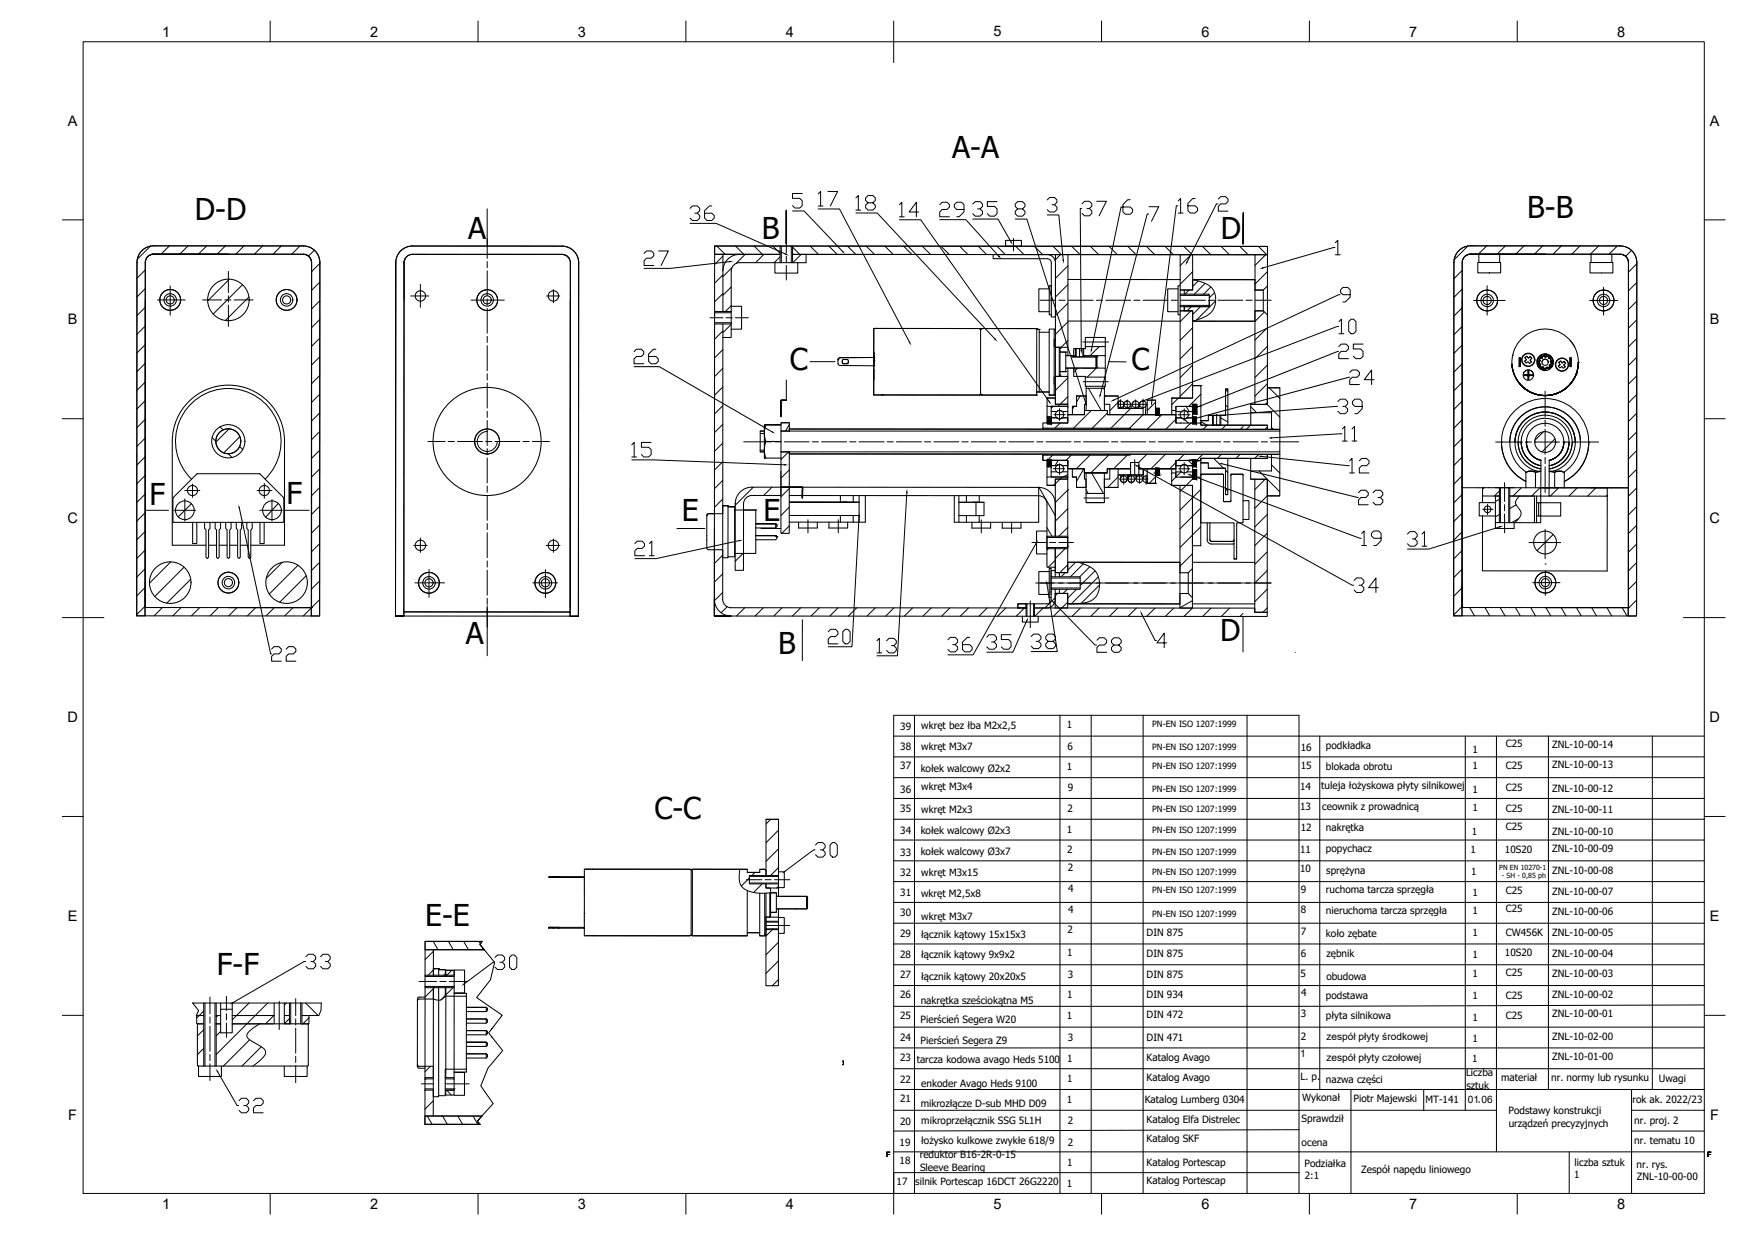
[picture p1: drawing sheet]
<svg xmlns="http://www.w3.org/2000/svg" width="841mm" height="594mm" viewBox="0 0 841 594" stroke-linecap="round" stroke-linejoin="round" font-family="sans-serif">
<!-- layer: Widoczne (ISO) -->
<g fill="none" stroke="#000" stroke-width=".5">
<path d="M344 118l266 1v4M66 126v170h4v-170M66 126v170h4M66 126a8 8 0 0 1 8-8h72a8 8 0 0 1 8 8v170h-4v-170M70 126v170h80v-4h-80v-4M70 124l2-1 2-1a4 4 0 0 0-4 4M74 122h72a4 4 0 0 1 4 4v-1M74 122h-1M74 122a4 4 0 0 0-4 4M146 122a4 4 0 0 1 4 4M147 122a4 4 0 0 1 3 4M150 126v166h-40"/>
<path d="M190 126a8 8 0 0 1 8-8h72a8 8 0 0 1 8 8M194 126v168h80v-168M194 126v170M195 125l-1 1M270 122l2 1 2 2M270 122h-72a4 4 0 0 0-4 4M270 122a4 4 0 0 1 4 4M274 126v170M278 126v170h-4h4zM352 130v32h-4M375 122h-31v-4l266 1v4l-229-1M388 122h120"/>
<path d="M514 134h54M514 122l54 1M700 126l-1 170h4l1-170M700 126l-1 170h4M700 126a8 8 0 0 1 8-8h72a8 8 0 0 1 8 8l-1 170h-4l1-170M704 126v166M708 122h72a4 4 0 0 1 4 4M708 122h-1M708 122a4 4 0 0 0-4 4M708 122l-3 1-1 1M711 126h11v5h-11zM712 122v4h10v-4"/>
<path d="M765 126h11v5h-11zM766 122v4M776 122v4M780 122a4 4 0 0 1 4 4M783 125l1 1M784 126v166h-41M784 126v154M274 144v148M348 156v132a4 4 0 0 0 4 4h142M348 150v-28h-4v166M352 147h5v11h-5M352 150h-8v3"/>
<path d="M514 154h54M704 144l-1 148h80v4h-80v-4M731 172h1l-1 4zM731 172h1l-1 4M731 172v4zM733 180a2.5 2.5 0 0 1 3-2 2.5 2.5 0 0 1 2 3M734 172l1-1v1h1h1l-1 1 1 1-1 1-1-1-1 1v-1v-1zM734 172l1-1v1h1h1M734 173v1M735 178v2h-2v1M736 173l1 1M740 173a4 4 0 0 1 4-3 4 4 0 0 1 3 5"/>
<path d="M740 174v2M740 174h-1M740 173h.1M740 176h.1M740 176l2 2M740 174v1M740 174h.1M740 174l1 1M740 175h1M741 173h.1M741 175h.1M741 171h.1"/>
<path d="M741 176h.1M741 176l1 1M741 173l-1 1M741 175v1M741 171l1 1M741 171a4 4 0 0 0-1 4 4 4 0 0 0 3 3h-1M741 172v1M741 172h.1M741 172h1M742 178h.1M742 172h.1M742 174v-1h1h1l1 1"/>
<path d="M742 177h.1M742 176v1M742 177h1M742 177h2M743 177h.1M743 170v1h-1M743 171l-1 1M743 171h.1M743 170v1M743 172h1M743 172h.1M743 178h.1"/>
<path d="M743 178h1M743 171v1M743 171a4 4 0 0 1 4 2 4 4 0 0 1-2 4h1M744 172h.1M744 171v1M744 171l1 1M744 177h.1M744 170v1M745 172v1M745 177v1M745 172h.1M745 178v-1l-1 1"/>
<path d="M745 173h.1M745 176h.1M745 176h1M746 172v2M746 172l-1 1M746 175l-1 1M746 175h.1M746 176h.1M746 176l-2 1M746 176l-3 2M746 171h.1M746 174h.1"/>
<path d="M746 177h1M746 174v2M746 172h.1M747 176h.1M747 176l-1 1M747 174h.1M747 174v2M747 173v1M750 174h1l1 1 1-1v1l-1 1h1l-1 1-1-1-1 1v-1l1-1zM750 174h1l1 1 1-1v1M751 175l-1 1M752 176h1"/>
<path d="M755 172h1v4h-1zM755 172h1v4M755 172l1 4zM755 164l3 3M759 174a16 16 0 0 1-15 16 16 16 0 0 1-17-15l1 5-1-5M759 174l-1 6M759 174a16 16 0 0 1-15 16 16 16 0 0 1-17-14 16 16 0 0 0 20 14M759 174a16 16 0 0 1-12 16M759 174h.1M556 199h-23v-2h-11v2h-8v4h-8M729 182l4 5M729 182a16 16 0 0 0 18 8"/>
<path d="M731 185a16 16 0 0 0 25 0M733 186l3 3zM733 187h.1M733 187l4 2M733 180v1h2v1h1v-1h1l-2-1M733 180l2 1M735 180l1 1M735 180v-2l1 2h1M735 180v2M735 182h1M736 180h-1M737 189h.1"/>
<path d="M744 190h1zM746 190h-1M747 190h-1M747 190h-1h1M747 190h.1M748 190l1-1zM748 190h-1M756 184v1M756 184a16 16 0 0 1-19 5M758 181l-2 4zM758 180l-2 4M758 180h.1"/>
<path d="M380 207v-1l236 1v12l-236-1v-1h-4M380 217v40h-4v-37M380 206h164M380 218h164M502 218v3h2M504 206l64 1M568 219h-66v2h2M722 213a21 21 0 0 0 12 19 21 21 0 0 1-7-32 21 21 0 0 1 33 0 21 21 0 0 1-7 32 21 21 0 0 0 11-19M726 213a17 17 0 0 1 17-17 17 17 0 0 1 17 17M729 213a15 15 0 0 1 14-15 15 15 0 0 1 15 15 15 15 0 0 0-15-15 15 15 0 0 0-14 15M730 213a13 13 0 0 0 11 13 13 13 0 0 1-8-20 13 13 0 0 1 21 0 13 13 0 0 1-9 20 13 13 0 0 0 11-13M732 213a12 12 0 0 1 11-12 12 12 0 0 1 12 10 12 12 0 0 1-10 13 11 11 0 0 0 10-11"/>
<path d="M732 213a11 11 0 0 0 9 11 11 11 0 0 1-9-11zM734 213l1 3 1 2 3 2 2 1M734 213a9 9 0 0 0 7 8M752 213v3l-2 2-2 2-3 1M752 213a9 9 0 0 1-7 8M95 228l-12 11v12h53M95 228h30l11 11M128 230a25 25 0 0 0 0-36 25 25 0 0 0-36 0 25 25 0 0 0 0 37M356 237l3-2 2-1h15v4h-14a4 4 0 0 0-4 4v32h-4v-32v-3zM380 234h120M380 238h120M404 238v4"/>
<path d="M411 238v4M459 238v13M461 238v13M465 238v4M471 238v4M500 238a4 4 0 0 1 4 4M500 238v13h-29v-3M500 234v4M500 234a8 8 0 0 1 8 8M504 229h10v1h-6v3h-4zM504 233h4M504 221v8"/>
<path d="M504 221h2v4h-2zM506 222v2h3M506 222h8v2h-3M506 221h8v4h8v2h11v-2h11M506 229h.1M506 221h8v4h8v2h11v-2h11v-3h4v3h8M506 221v1M506 221h.1M508 227h-2v2M511 227h3v2h-8M511 224l-1-1-4 1v3M513 229h1"/>
<path d="M513 221h1M514 224h-3M516 225h6v5h1v4h-5v-5h-2zM516 225h-2v2M516 229h2M518 234h5M522 227h1M523 237h8M523 227h8v15h-8zM703 235h10M713 239v3M713 235h28"/>
<path d="M719 235h9M721 235v16h-2l1-12h1h-8v-4M726 239h19M726 235v16h12v-12M734 227h2zM734 227v8M734 227a17 17 0 0 1-3-25 17 17 0 0 1 25 0 17 17 0 0 1-4 25M739 227v8M739 239v12h-1M739 227a14 14 0 0 1-7-23 14 14 0 0 1 23 0 14 14 0 0 1-8 23M741 235h8M741 235h7"/>
<path d="M741 227h-5h3h2M741 221v21M741 221a9 9 0 0 1-5-13 9 9 0 0 1 15 0 9 9 0 0 1-6 13M745 235h28v4h-28zM745 227h5h-2h-3M745 221v14M748 227v8M748 235h35M750 227h3zM753 227h.1M753 227v8M773 239v36h-60v-27"/>
<path d="M92 242l-6 7M93 251v10h2v-10M98 251v3l1 1v13l1 1v-1v-13l1-1v-3M340 248h.1M340 248v10M341 247h7v-4l5 1v1h11v15M341 247h3M341 247l-1 1M348 243h2M350 243h.1M353 244h.1M353 244h-3v24"/>
<path d="M354 242h.1M354 245l-1 21M358 245h6M364 258h9l1 1-1 1h-9v6h-11v2h-5v-4h-7M364 258h9h1M364 258h9h1h-1M364 252h9l1 1-1-1zM364 258h9M373 252l1 1zM373 258h1M373 252h-9h9v2h-9M374 253l-1 1"/>
<path d="M380 251h31M380 248h33M384 251v3h9M411 242h-31h33M508 258v-28h6v45h-6v-11M523 242h8M720 242h-8v6h7M728 251v3h-9M739 248h1M739 242h1M740 242h1v6h-1zM741 242h10v6h-10v3h-2"/>
<path d="M747 257l-7 8M100 262h4M137 262v-50a27 27 0 0 0-27-27 27 27 0 0 0-27 27v50h16M508 275h6v-5l54 1v5M514 270l54 1M190 296h4h-4M190 296v-170v170M194 294h80v2h-80zM344 296h8h-8M344 288v8M344 288a8 8 0 0 0 8 8M498 292l106 1"/>
<path d="M514 285v5l54 1v-6M514 290l54 1M610 295v2l-258-1M744 292h40M369 394h6v28M369 394h6M369 394v27v-2l-1-1h-2v2h-6M281 418h51M360 420v-2h-27v1v31h27v-1h6v1h2h1v-3M360 420h6M360 418h-28M366 418h2l1 1"/>
<path d="M264 422h2M266 422h15M266 422h3h-1M281 438v3M281 422v-4h51l1 1v30v1h-52v-3M281 422h-17h2M281 422v16M281 422h.1M360 428v21h6v-19M368 430v20M369 430v17M370 430v11h1"/>
<path d="M370 427l1 1M374 429h-3v10h3M375 425v2h-6v-2v2h1l1 2h3v2h14v6h-14v2h-3l-1 2h-1v3M375 427v4M375 437v4M375 421h-14v4h14M388 431l1 1-1 5zM388 431h-14v6h15M388 431l1 1M205 457v-4h27h-27v4h28h-24M264 446h.1M264 446h17"/>
<path d="M265 446h-1M266 446l15 1M267 446h-3M268 446h1M269 446h-1M281 441v6M281 447h.1M281 450h4M285 450h.1M285 450h47M332 450h28M369 441h6v33h-6v-27"/>
<path d="M369 450h-1h-2M369 443h6M369 447h6M375 441h2v8h-2M205 469h14v-2h-4v2M205 480h-4M205 469l-1 55M205 475h14M209 466v3v-12h-4v12M209 466h5v3M209 466h2M211 475v52"/>
<path d="M214 475v4h10v35h-10v4M214 478h1M214 466h.1M214 466h-3v3M215 467h4M215 475l-1 43M219 474l-1 50M93 482h62M94 488h4h-3v4h3M95 493v19M98 492l-3 1M98 482v31"/>
<path d="M104 482v31M106 482v15h6v-15M148 493v20h-44M201 480v1M201 480h.1M201 481v31M201 481h1h7v-6l-1 43M224 490h10zM224 496h10zM224 498h10M234 496h1l-1 2zM234 496h1"/>
<path d="M234 485h1l-1 2M234 490l1 1M234 490v2M235 491l-1 1h-10M235 485h-1h-10h10v2h-10M236 499h1M236 495h.1M137 513v5h11v-5M201 512v1M201 513h.1M201 512l1 1h6v5M201 513v1h3"/>
<path d="M204 518h4M214 518v9h-3v1h-3v-10M214 516h.1M214 518h4M218 516h5v11h-5M224 514v2h-6M224 507h10zM224 509h10M224 503h10M234 507l1 1-1 1zM234 507l1 1M234 501h-10h10v2"/>
<path d="M234 501l1 1zM235 502l-1 1M204 537v4h27h-27v-4h28h-24M204 524h4v13h-4zM214 524h4M214 524h4v3h-4z"/>
<circle cx="82" cy="144" r="5"/>
<circle cx="82" cy="144" r="3"/>
<circle cx="82" cy="144" r="2"/>
<circle cx="110" cy="144" r="10"/>
<circle cx="138" cy="144" r="5"/>
<circle cx="138" cy="144" r="3"/>
<circle cx="138" cy="144" r="2"/>
<circle cx="234" cy="144" r="3"/>
<circle cx="234" cy="144" r="2"/>
<circle cx="234" cy="144" r="5"/>
<circle cx="716" cy="145" r="5"/>
<circle cx="716" cy="145" r="3"/>
<circle cx="716" cy="145" r="2"/>
<circle cx="772" cy="145" r="5"/>
<circle cx="772" cy="145" r="3"/>
<circle cx="772" cy="145" r="2"/>
<circle cx="735" cy="173" r="3"/>
<circle cx="743" cy="174" r="4"/>
<circle cx="743" cy="174" r="1.5"/>
<circle cx="743" cy="174" r="16"/>
<circle cx="752" cy="175" r="3"/>
<circle cx="735" cy="180" r="2.5"/>
<circle cx="110" cy="212" r="8"/>
<circle cx="110" cy="212" r="6"/>
<circle cx="234" cy="212" r="26"/>
<circle cx="234" cy="212" r="6"/>
<circle cx="743" cy="213" r="5"/>
<circle cx="93" cy="236" r="2.4"/>
<circle cx="510" cy="225" r="2"/>
<circle cx="89" cy="245" r="5"/>
<circle cx="716" cy="245" r="1.6"/>
<circle cx="743" cy="261" r="5"/>
<circle cx="82" cy="280" r="10"/>
<circle cx="206" cy="280" r="5"/>
<circle cx="206" cy="280" r="3"/>
<circle cx="206" cy="280" r="2"/>
<circle cx="262" cy="280" r="5"/>
<circle cx="262" cy="280" r="3"/>
<circle cx="262" cy="280" r="2"/>
<circle cx="744" cy="280" r="5"/>
<circle cx="744" cy="280" r="3"/>
<circle cx="744" cy="280" r="2"/>
</g>
<!-- layer: Kreskowanie (ISO) -->
<g fill="none" stroke="#000" stroke-width=".48">
<path d="M72 118l-6 7M82 118l-4 4M90 118l-4 4M99 118l-4 4M108 118l-4 4M117 118l-4 4M126 118l-4 4M135 118l-4 4M144 118l-4 4M588 119l4 4M597 119l4 4M706 118l-6 7"/>
<path d="M715 118l-4 4M724 118l-4 4M733 118l-4 4M742 118l-4 4M751 118l-4 4M760 118l-4 4M769 118l-4 4M778 118l-4 4M70 139l-4 4M70 130l-4 4M110 134l-10 11M117 137l-14 14"/>
<path d="M151 120l-3 3M154 136l-4 4M154 127l-4 4M348 132l-4 4M352 138l-4 4M704 139l-4 4M704 130l-4 4M785 120l-3 3M788 127l-4 4M788 136l-4 4M70 148l-4 4M70 157l-4 4"/>
<path d="M120 143l-12 11M154 154l-4 4M154 145l-4 4M348 141l-4 4M352 147l-3 3M704 157l-4 4M704 148l-4 4M788 154l-4 4M788 145l-4 4M70 175l-4 4M70 166l-4 4M154 163l-4 4"/>
<path d="M154 172l-4 4M703 166l-4 4M703 175l-4 4M787 172l-4 4M788 163l-5 4M70 193l-4 4M70 184l-4 4M154 199l-4 4M154 190l-4 4M154 181l-4 4M703 184l-4 4M703 193l-4 4"/>
<path d="M787 199l-4 4M787 181l-4 4M787 190l-4 4M70 220l-4 4M70 211l-4 4M70 202l-4 4M102 210l2 2M106 205l1 2M110 218l2 2M110 206l-6 7M115 215l2 1M115 210l-7 8"/>
<path d="M154 217l-4 4M154 208l-4 4M506 219l-2 2M515 219l-2 2M524 219l-6 6M533 219l-8 8M703 211l-4 4M703 220l-4 4M703 202l-4 4M743 208l-5 4M748 211l-6 6M787 217l-4 4"/>
<path d="M787 208l-4 4M70 238l-4 4M70 229l-4 4M154 226l-4 4M348 231l-4 4M362 234l-8 9M371 234l-4 4M380 235l-4 4M500 234l8 14M504 221h.1M509 221l-1 3M511 229l-4 4"/>
<path d="M514 236h.1M514 236l-6 6M514 228l-2 1M521 225l-3 7M523 236l1 1M525 227l6 10M703 238l-4 4M703 229l-4 4M714 235h-1M716 235h.1M721 236l-2 3M729 235h.1"/>
<path d="M731 239a4 4 0 0 0 0 6l1 1a4 4 0 0 1-2 5h-1M732 235l-4 4M741 235l-4 4M750 235l-4 4M759 235l-4 4M768 235l-4 4M773 238v1M787 226l-4 4M787 235l-4 4M70 247l-4 4M70 256l-4 4M348 240l-4 4"/>
<path d="M380 253l-4 4M380 244l-4 4M514 254h.1M514 245h.1M703 247l-4 4M721 240l-1 1M729 243l-3 2M731 250l-4 1M787 253l-4 4M787 244l-4 4M70 274l-4 4M70 265l-4 4"/>
<path d="M82 270l-10 11M89 273l-15 14M92 279l-12 11M348 276l-4 4M514 263h.1M518 270l-4 4M519 270a11 11 0 0 1 10 10 9 9 0 0 1-10 10h-5M521 271l-6 6M524 273l-5 4M527 275l-7 7M703 274l-4 4M787 280l-4 4"/>
<path d="M787 271l-4 4M787 262l-4 4M70 292l-4 4M70 283l-4 4M78 292l-4 4M87 292l-4 4M96 292l-4 4M105 292l-4 4M348 285l-4 4M350 292l-3 3M358 292l-4 4M367 292l-4 4"/>
<path d="M376 292l-4 4M385 292l-4 4M703 283l-4 4M703 292l-4 4M707 292l2 4M714 292l3 4M722 292l2 4M729 292l2 4M736 292l3 4M744 292l2 4M751 292l2 4M758 292l3 4"/>
<path d="M766 292l2 4M773 292l2 4M780 292l3 4M787 289l-4 4M371 394l-2 2M375 399l-6 6M356 418v2a8 8 0 0 0 8 9h7M363 420l-1 1M375 408l-6 6M281 439h.1M361 422l-4 4M367 425l-4 4"/>
<path d="M208 453l3 4M209 458l-4 4M369 441h.1M372 447l-3 3M375 453l-6 6M209 475l-4 5M209 466l-3 3M214 479v1a3 3 0 0 1-5 1M214 479l-2 2M214 469h-1M215 479h.1M218 475l-3 4"/>
<path d="M375 471l-3 3M375 462l-6 6M93 482v1M98 486l-3 4M98 495l-3 3M106 496l-2 2M125 492l-5 4-1 2 1 2 6 4 2 2-1 2-5 5M129 482l-25 25M98 504l-3 3M120 500l-13 13M126 504l-10 9M207 513l-3 3"/>
<path d="M215 514l-1 1M205 524l-1 1M206 537l2 4M208 530l-4 4M213 537l2 4M215 524l2 3M220 537l3 4M228 537l2 4"/>
</g>
<!-- layer: Widoczne (ISO) -->
<g fill="#000">
<circle cx="728" cy="171" r=".2"/>
<circle cx="728" cy="180" r=".2"/>
<circle cx="740" cy="174" r=".2"/>
<circle cx="741" cy="173" r=".2"/>
<circle cx="741" cy="176" r=".2"/>
<circle cx="741" cy="175" r=".2"/>
<circle cx="742" cy="178" r=".2"/>
<circle cx="742" cy="172" r=".2"/>
<circle cx="742" cy="177" r=".2"/>
<circle cx="743" cy="171" r=".2"/>
<circle cx="744" cy="177" r=".2"/>
<circle cx="745" cy="172" r=".2"/>
<circle cx="746" cy="175" r=".2"/>
<circle cx="746" cy="176" r=".2"/>
<circle cx="746" cy="174" r=".2"/>
<circle cx="747" cy="174" r=".2"/>
<circle cx="747" cy="176" r=".2"/>
<circle cx="758" cy="180" r=".2"/>
<circle cx="759" cy="174" r=".2"/>
<circle cx="731" cy="185" r=".2"/>
<circle cx="733" cy="187" r=".2"/>
<circle cx="737" cy="189" r=".2"/>
<circle cx="744" cy="190" r=".2"/>
<circle cx="746" cy="190" r=".2"/>
<circle cx="747" cy="190" r=".2"/>
<circle cx="749" cy="189" r=".2"/>
<circle cx="756" cy="185" r=".2"/>
<circle cx="722" cy="213" r=".2"/>
<circle cx="730" cy="213" r=".2"/>
<circle cx="732" cy="213" r=".2"/>
<circle cx="734" cy="213" r=".2"/>
<circle cx="738" cy="213" r=".2"/>
<circle cx="748" cy="213" r=".2"/>
<circle cx="752" cy="213" r=".2"/>
<circle cx="755" cy="213" r=".2"/>
<circle cx="756" cy="213" r=".2"/>
<circle cx="764" cy="213" r=".2"/>
<circle cx="500" cy="234" r=".2"/>
<circle cx="364" cy="245" r=".2"/>
<circle cx="374" cy="258" r=".2"/>
<circle cx="374" cy="253" r=".2"/>
<circle cx="743" cy="271" r=".2"/>
<circle cx="743" cy="261" r=".2"/>
<circle cx="784" cy="292" r=".2"/>
<circle cx="281" cy="445" r=".2"/>
<circle cx="211" cy="466" r=".2"/>
<circle cx="215" cy="469" r=".2"/>
</g>
<path d="M504 221l2 4v-4zM504 221l2 4h-2z" fill="#000" stroke="#000" stroke-width=".48"/>
<!-- layer: Linia przerwania (ISO) -->
<g fill="#000">
<circle cx="264" cy="422" r=".2"/>
<circle cx="264" cy="446" r=".2"/>
</g>
<path d="M238 463l-2 8-7 9 13 8-7 9 7 8-7 9-4 8 6 9-5 6M93 482l3 4-2 2M406 510v2zM232 537l-2 2 1 2-1-2z" fill="none" stroke="#000" stroke-width=".5"/>
<!-- layer: Geometria szkicu (ISO) -->
<path d="M344 254v42" fill="none" stroke="#000" stroke-width=".48"/>
<!-- layer: Visible -->
<g fill="none" stroke="#000" stroke-width=".5">
<path d="M623 314h.1"/>
<circle cx="202" cy="142" r="2.5"/>
<circle cx="266" cy="142" r="2.5"/>
<circle cx="202" cy="262" r="2.5"/>
<circle cx="266" cy="262" r="2.5"/>
</g>
<!-- layer: TITLEBLOCK -->
<g fill="none" stroke="#000" stroke-width=".48">
<path d="M540 100h-1l-14 68M544 96h-1l-3 2v4l1 1h3l1-1v-1l-1-1h-4M567 99h-1l-12 95M586 96l1-1h3l1 1v1l-1 1h-3l-1 1v3h5M553 103h-1l-23 87M642 119l-34 10M351 126l-29 3h-12M304 221l74 3M436 237l-4 78h-10M413 248l-3 63h-11M722 253l-35 11h-10M356 260l-40 9h-11"/>
<path d="M561 309h-4l3-4v7M430 354h390M440 344v230M510 344v230M525 344v230M550 344v230M600 344v230M635 354v170M705 354v180M720 354v200M745 354v170M795 354v170"/>
<path d="M430 364h390M430 374h390M430 384h390M430 394h390M430 404h390M430 414h390M430 424h390M430 434h390M430 444h390M430 454h390M430 464h390M430 474h390"/>
<path d="M430 494h390M820 483l-390 1M430 504h390M430 514h390M430 534h290M430 524h390M650 524v50M685 524v10M712 530h.1M785 534h35M785 524v50M430 554h390"/>
<path d="M625 543l-195 1M755 554v20M785 544h35M430 574v-230h195v230M430 564h195"/>
</g>
<circle cx="625" cy="484" r=".2" fill="#000"/>
<!-- layer: osie -->
<g fill="none" stroke="#000" stroke-width=".48">
<path d="M234 115v9M82 138v14M110 131v10M202 137v11M234 126v3M234 130v12M266 139v7M378 128v7M716 137v15M772 138v14M76 144h13M97 144h10"/>
<path d="M108 144h3M110 142v3M110 147v10M113 144h9M198 142h8M227 144h16M234 144v3M234 148v12M263 142h6M709 145h15M765 145h13M234 162v3"/>
<path d="M234 166v12M234 180v3M234 184v12M234 198v3M743 188v13M206 212h8M216 212h3M220 212h12M234 212h3M234 202v12M234 216v3M238 212h12"/>
<path d="M252 212h3M256 212h8M391 213h3M395 213h12M409 213h3M413 213h12M427 213h3M431 213h12M445 213h3M449 213h12M463 213h3M467 213h12"/>
<path d="M481 213h3M485 213h12M499 213h3M503 213h12M517 213h3M521 213h12M720 213h12M734 213h3M738 213h12M743 202v3M743 207v12M752 213h3"/>
<path d="M756 213h13M89 236h7M89 240v11M93 233v6M234 220v12M234 234v3M234 238v12M507 225h5M510 223v5M522 240h12M724 232v9M743 220v3"/>
<path d="M743 225v12M84 245h10M202 259v7M234 252v3M234 256v12M266 259v7M389 250v6M713 245h5M716 243v5M724 243v3M743 255v14M199 262h7"/>
<path d="M206 274v13M234 270v3M234 274v12M262 274v14M263 262h6M736 261h15M744 275v11M200 280h14M234 288v3M234 292v10M256 280h12M737 280h14"/>
<path d="M359 423h8M368 423h3M369 445h11M202 472h8M212 472h3M101 494v12M109 492v7M134 482v13M142 495v12M142 508v3M142 513v8M203 521h5"/>
<path d="M214 521h12"/>
</g>
<!-- layer: Warstwa1 -->
<g fill="none" stroke="#000" stroke-width=".48">
<path d="M234 208a5 5 0 0 0-4 4 5 5 0 0 0 4 5 5 5 0 0 0 5-5M380 207h236M616 217h-236M722 235v16M726 235v16M361 422h14M361 425h14M369 447h6M369 444h6M205 470h14M205 475h14M99 482v31"/>
<path d="M103 482v31M204 519h.1M204 519h4M214 519h4M204 524h4M214 524h4M218 524h.1"/>
</g>
<!-- layer: Linia przekroju (ISO) -->
<path d="M598 115v2M598 112h.1M598 109v6M598 108v1M598 106h.1M598 102v6M376 234h5M381 234h5v2M386 238h.1M386 237h.1M386 236v4" fill="none" stroke="#000" stroke-width=".7"/>
<!-- layer: BORDER -->
<g fill="none" stroke="#000" stroke-width=".48">
<path d="M130 10v10M230 10v10M330 10v10M430 10v20M530 10v10M630 10v10M730 10v10M40 20h780v554h-780zM30 106h10M820 106h10M30 201h10M820 201h10"/>
<path d="M30 297h20M810 297h20M30 393h10M820 393h10M30 488h10M820 488h10M130 574v10M230 574v10M330 574v10M430 564v20M530 574v10M630 574v10"/>
<path d="M730 574v10"/>
</g>
<!-- layer: Section Lines -->
<path d="M234 100v18M376 227v7M70 245h11M366 254h10M234 291v24M386 298v20" fill="none" stroke="#000" stroke-width=".48"/>
<path d="M115 244l16 71" fill="none" stroke="#000" stroke-width=".5"/>
<text font-size="93" x="506" y="195" transform="rotate(-90 506 195)">14</text>
<text font-size="86.4" x="480" y="165" transform="rotate(-90 480 165)">18</text>
<text font-size="78.9" x="545" y="286">34</text>
<text font-size="71" x="534" y="194">9</text>
<text font-size="58.2" x="439" y="166" transform="rotate(-90 439 166)">17</text>
<text font-size="56" x="500" y="316" transform="rotate(-90 500 316)">36</text>
<text font-size="52.5" x="304" y="209">26</text>
<text font-size="51.6" x="549" y="194">10</text>
<text font-size="45" x="571" y="264">19</text>
<text font-size="41" x="574" y="198">25</text>
<text font-size="36.6" x="143" y="319" transform="rotate(-90 143 319)">22</text>
<text font-size="35.7" x="451" y="125">29</text>
<text font-size="33.1" x="506" y="315">28</text>
<g font-size="31.8">
<text x="331" y="123">36</text>
<text x="110" y="484">33</text>
</g>
<text font-size="31.7" x="574" y="202">24</text>
<text font-size="30.4" x="577" y="195" transform="rotate(-90 577 195)">16</text>
<text font-size="27.8" x="103" y="537">32</text>
<text font-size="27.3" x="586" y="244">23</text>
<text font-size="26" x="488" y="118" transform="rotate(-90 488 118)">35</text>
<text font-size="22" x="473" y="315">35</text>
<text font-size="21.2" x="414" y="312" transform="rotate(-90 414 312)">20</text>
<text font-size="20.7" x="437" y="317" transform="rotate(-90 437 317)">13</text>
<g font-size="20.3">
<text x="376" y="421">30</text>
<text x="222" y="475">30</text>
</g>
<text font-size="19.4" x="606" y="130">1</text>
<text font-size="18.5" x="510" y="315" transform="rotate(-90 510 315)">38</text>
<text font-size="18.1" x="533" y="170" transform="rotate(-90 533 170)">37</text>
<g font-size="15.9">
<text x="303" y="225">15</text>
<text x="676" y="265">31</text>
</g>
<g font-size="14.4">
<text x="458" y="76">A-A</text>
<text x="94" y="106">D-D</text>
<text x="735" y="105">B-B</text>
<text x="225" y="115">A</text>
<text x="367" y="115">B</text>
<text x="587" y="115">D</text>
<text x="380" y="178">C</text>
<text x="544" y="178">C</text>
<text x="72" y="243">F</text>
<text x="138" y="242">F</text>
<text x="328" y="251">E</text>
<text x="367" y="251">E</text>
<text x="224" y="310">A</text>
<text x="587" y="308">D</text>
<text x="374" y="315">B</text>
<text x="315" y="394">C-C</text>
<text x="205" y="445">E-E</text>
<text x="104" y="469">F-F</text>
</g>
<text font-size="13.7" x="304" y="270">21</text>
<text font-size="12.8" x="309" y="130">27</text>
<g font-size="12.3">
<text x="586" y="201">39</text>
<text x="605" y="229">12</text>
</g>
<text font-size="11.5" x="610" y="213">11</text>
<g font-size="7">
<text x="78" y="18">1</text>
<text x="178" y="18">2</text>
<text x="278" y="18">3</text>
<text x="378" y="18">4</text>
<text x="478" y="18">5</text>
<text x="578" y="18">6</text>
<text x="678" y="18">7</text>
<text x="778" y="18">8</text>
<text x="33" y="60">A</text>
<text x="823" y="60">A</text>
<text x="33" y="156">B</text>
<text x="823" y="156">B</text>
<text x="32" y="252">C</text>
<text x="822" y="252">C</text>
<text x="32" y="347">D</text>
<text x="822" y="347">D</text>
<text x="33" y="443">E</text>
<text x="823" y="443">E</text>
<text x="33" y="539">F</text>
<text x="823" y="539">F</text>
<text x="78" y="582">1</text>
<text x="178" y="582">2</text>
<text x="278" y="582">3</text>
<text x="378" y="582">4</text>
<text x="478" y="582">5</text>
<text x="578" y="582">6</text>
<text x="678" y="582">7</text>
<text x="778" y="582">8</text>
</g>
<g font-size="4.9">
<text x="638" y="500">zespół płyty środkowej</text>
<text x="626" y="509">1</text>
<text x="638" y="510">zespół płyty czołowej</text>
<text x="706" y="530">01</text>
<text x="713" y="530">06</text>
</g>
<g font-size="4.8">
<text x="433" y="351">39</text>
<text x="443" y="351">wkręt bez łba M2x2,5</text>
<text x="513" y="350">1</text>
<text x="724" y="360">C25</text>
<text x="747" y="360">ZNL-10-00-14</text>
<text x="433" y="361">38</text>
<text x="443" y="361">wkręt M3x7</text>
<text x="514" y="361">6</text>
<text x="626" y="361">16</text>
<text x="638" y="360">podkładka</text>
<text x="709" y="362">1</text>
<text x="433" y="370">37</text>
<text x="443" y="371">kołek walcowy Ø2x2</text>
<text x="513" y="371">1</text>
<text x="626" y="370">15</text>
<text x="638" y="370">blokada obrotu</text>
<text x="709" y="370">1</text>
<text x="724" y="370">C25</text>
<text x="747" y="370">ZNL-10-00-13</text>
<text x="433" y="381">36</text>
<text x="443" y="380">wkręt M3x4</text>
<text x="514" y="380">9</text>
<text x="626" y="380">14</text>
<text x="636" y="379">tuleja łożyskowa płyty silnikowej</text>
<text x="709" y="381">1</text>
<text x="724" y="380">C25</text>
<text x="747" y="381">ZNL-10-00-12</text>
<text x="626" y="390">13</text>
<text x="636" y="390">ceownik z prowadnicą</text>
<text x="433" y="391">35</text>
<text x="443" y="391">wkręt M2x3</text>
<text x="514" y="391">2</text>
<text x="709" y="390">1</text>
<text x="724" y="391">C25</text>
<text x="747" y="391">ZNL-10-00-11</text>
<text x="433" y="401">34</text>
<text x="443" y="401">kołek walcowy Ø2x3</text>
<text x="513" y="401">1</text>
<text x="626" y="400">12</text>
<text x="638" y="400">nakrętka</text>
<text x="708" y="401">1</text>
<text x="724" y="399">C25</text>
<text x="747" y="401">ZNL-10-00-10</text>
<text x="433" y="412">33</text>
<text x="443" y="411">kołek walcowy Ø3x7</text>
<text x="513" y="411">2</text>
<text x="626" y="410">11</text>
<text x="638" y="410">popychacz</text>
<text x="708" y="411">1</text>
<text x="724" y="410">10S20</text>
<text x="747" y="410">ZNL-10-00-09</text>
<text x="514" y="419">2</text>
<text x="626" y="419">10</text>
<text x="433" y="421">32</text>
<text x="443" y="421">wkręt M3x15</text>
<text x="638" y="420">sprężyna</text>
<text x="708" y="421">1</text>
<text x="747" y="420">ZNL-10-00-08</text>
<text x="433" y="431">31</text>
<text x="443" y="431">wkręt M2,5x8</text>
<text x="514" y="429">4</text>
<text x="626" y="429">9</text>
<text x="638" y="430">ruchoma tarcza sprzęgła</text>
<text x="709" y="431">1</text>
<text x="724" y="430">C25</text>
<text x="747" y="431">ZNL-10-00-07</text>
<text x="433" y="441">30</text>
<text x="443" y="443">wkręt M3x7</text>
<text x="514" y="439">4</text>
<text x="626" y="439">8</text>
<text x="638" y="440">nieruchoma tarcza sprzęgła</text>
<text x="709" y="440">1</text>
<text x="724" y="439">C25</text>
<text x="747" y="440">ZNL-10-00-06</text>
<text x="514" y="449">2</text>
<text x="626" y="450">7</text>
<text x="433" y="451">29</text>
<text x="443" y="451">łącznik kątowy 15x15x3</text>
<text x="552" y="450">DIN 875</text>
<text x="638" y="451">koło zębate</text>
<text x="709" y="450">1</text>
<text x="724" y="450">CW456K</text>
<text x="747" y="450">ZNL-10-00-05</text>
<text x="433" y="461">28</text>
<text x="443" y="461">łącznik kątowy 9x9x2</text>
<text x="514" y="460">1</text>
<text x="552" y="461">DIN 875</text>
<text x="626" y="460">6</text>
<text x="638" y="460">zębnik</text>
<text x="709" y="461">1</text>
<text x="724" y="460">10S20</text>
<text x="747" y="460">ZNL-10-00-04</text>
<text x="433" y="470">27</text>
<text x="443" y="471">łącznik kątowy 20x20x5</text>
<text x="514" y="470">3</text>
<text x="552" y="471">DIN 875</text>
<text x="626" y="470">5</text>
<text x="638" y="471">obudowa</text>
<text x="709" y="470">1</text>
<text x="724" y="470">C25</text>
<text x="747" y="470">ZNL-10-00-03</text>
<text x="626" y="479">4</text>
<text x="433" y="480">26</text>
<text x="443" y="483">nakrętka sześciokątna M5</text>
<text x="514" y="480">1</text>
<text x="552" y="480">DIN 934</text>
<text x="638" y="480">podstawa</text>
<text x="709" y="481">1</text>
<text x="724" y="481">C25</text>
<text x="747" y="480">ZNL-10-00-02</text>
<text x="433" y="490">25</text>
<text x="513" y="490">1</text>
<text x="552" y="490">DIN 472</text>
<text x="626" y="489">3</text>
<text x="638" y="490">płyta silnikowa</text>
<text x="709" y="491">1</text>
<text x="724" y="490">C25</text>
<text x="747" y="489">ZNL-10-00-01</text>
<text x="443" y="492">Pierścień Segera W20</text>
<text x="433" y="501">24</text>
<text x="443" y="502">Pierścień Segera Z9</text>
<text x="514" y="501">3</text>
<text x="552" y="501">DIN 471</text>
<text x="626" y="500">2</text>
<text x="709" y="501">1</text>
<text x="747" y="500">ZNL-10-02-00</text>
<text x="747" y="510">ZNL-10-01-00</text>
<text x="433" y="510">23</text>
<text x="441" y="511">tarcza kodowa avago Heds 5100</text>
<text x="514" y="511">1</text>
<text x="552" y="510">Katalog Avago</text>
<text x="708" y="511">1</text>
<text x="433" y="521">22</text>
<text x="514" y="521">1</text>
<text x="552" y="520">Katalog Avago</text>
<text x="626" y="520">L. p.</text>
<text x="638" y="521">nazwa części</text>
<text x="705" y="518">Liczba</text>
<text x="722" y="520">materiał</text>
<text x="746" y="520">nr. normy lub rysunku</text>
<text x="798" y="520">Uwagi</text>
<text x="443" y="523">enkoder Avago Heds 9100</text>
<text x="706" y="524">sztuk</text>
<text x="433" y="530">21</text>
<text x="443" y="532">mikrozłącze D-sub MHD D09</text>
<text x="513" y="531">1</text>
<text x="551" y="531">Katalog Lumberg 0304</text>
<text x="627" y="530">Wykonał</text>
<text x="651" y="530">Piotr Majewski</text>
<text x="686" y="531">MT-141</text>
<text x="785" y="531">rok ak. 2022/23</text>
<text x="626" y="539">Sprawdził</text>
<text x="726" y="536">Podstawy konstrukcji</text>
<text x="433" y="541">20</text>
<text x="443" y="541">mikroprzełącznik SSG 5L1H</text>
<text x="514" y="541">2</text>
<text x="552" y="540">Katalog Elfa Distrelec</text>
<text x="726" y="542">urządzeń precyzyjnych</text>
<text x="786" y="541">nr. proj. 2</text>
<text x="433" y="551">19</text>
<text x="443" y="550">łożysko kulkowe zwykłe 618/9</text>
<text x="514" y="551">2</text>
<text x="552" y="550">Katalog SKF</text>
<text x="626" y="551">ocena</text>
<text x="786" y="550">nr. tematu 10</text>
<text x="443" y="557">reduktor B16-2R-0-15</text>
<text x="433" y="560">18</text>
<text x="443" y="563">Sleeve Bearing</text>
<text x="514" y="561">1</text>
<text x="552" y="561">Katalog Portescap</text>
<text x="628" y="561">Podziałka</text>
<text x="758" y="561">liczba sztuk</text>
<text x="787" y="562">nr. rys.</text>
<text x="552" y="570">Katalog Portescap</text>
<text x="628" y="567">2:1</text>
<text x="655" y="564">Zespół napędu liniowego</text>
<text x="757" y="567">1</text>
<text x="788" y="568">ZNL-10-00-00</text>
<text x="431" y="570">17</text>
<text x="440" y="570">silnik Portescap 16DCT 26G2220</text>
<text x="513" y="571">1</text>
</g>
<g font-size="4.1">
<text x="554" y="350">PN-EN ISO 1207:1999</text>
<text x="554" y="361">PN-EN ISO 1207:1999</text>
<text x="554" y="370">PN-EN ISO 1207:1999</text>
<text x="554" y="381">PN-EN ISO 1207:1999</text>
<text x="554" y="390">PN-EN ISO 1207:1999</text>
<text x="554" y="401">PN-EN ISO 1207:1999</text>
<text x="554" y="411">PN-EN ISO 1207:1999</text>
<text x="554" y="421">PN-EN ISO 1207:1999</text>
<text x="554" y="429">PN-EN ISO 1207:1999</text>
<text x="554" y="441">PN-EN ISO 1207:1999</text>
</g>
<g font-size="3.5">
<text x="426" y="556">F</text>
<text x="821" y="556">F</text>
</g>
<g font-size="3.4">
<text x="721" y="418">PN EN 10270-1</text>
<text x="723" y="423">- SH - 0,85 ph</text>
</g>
</svg>
